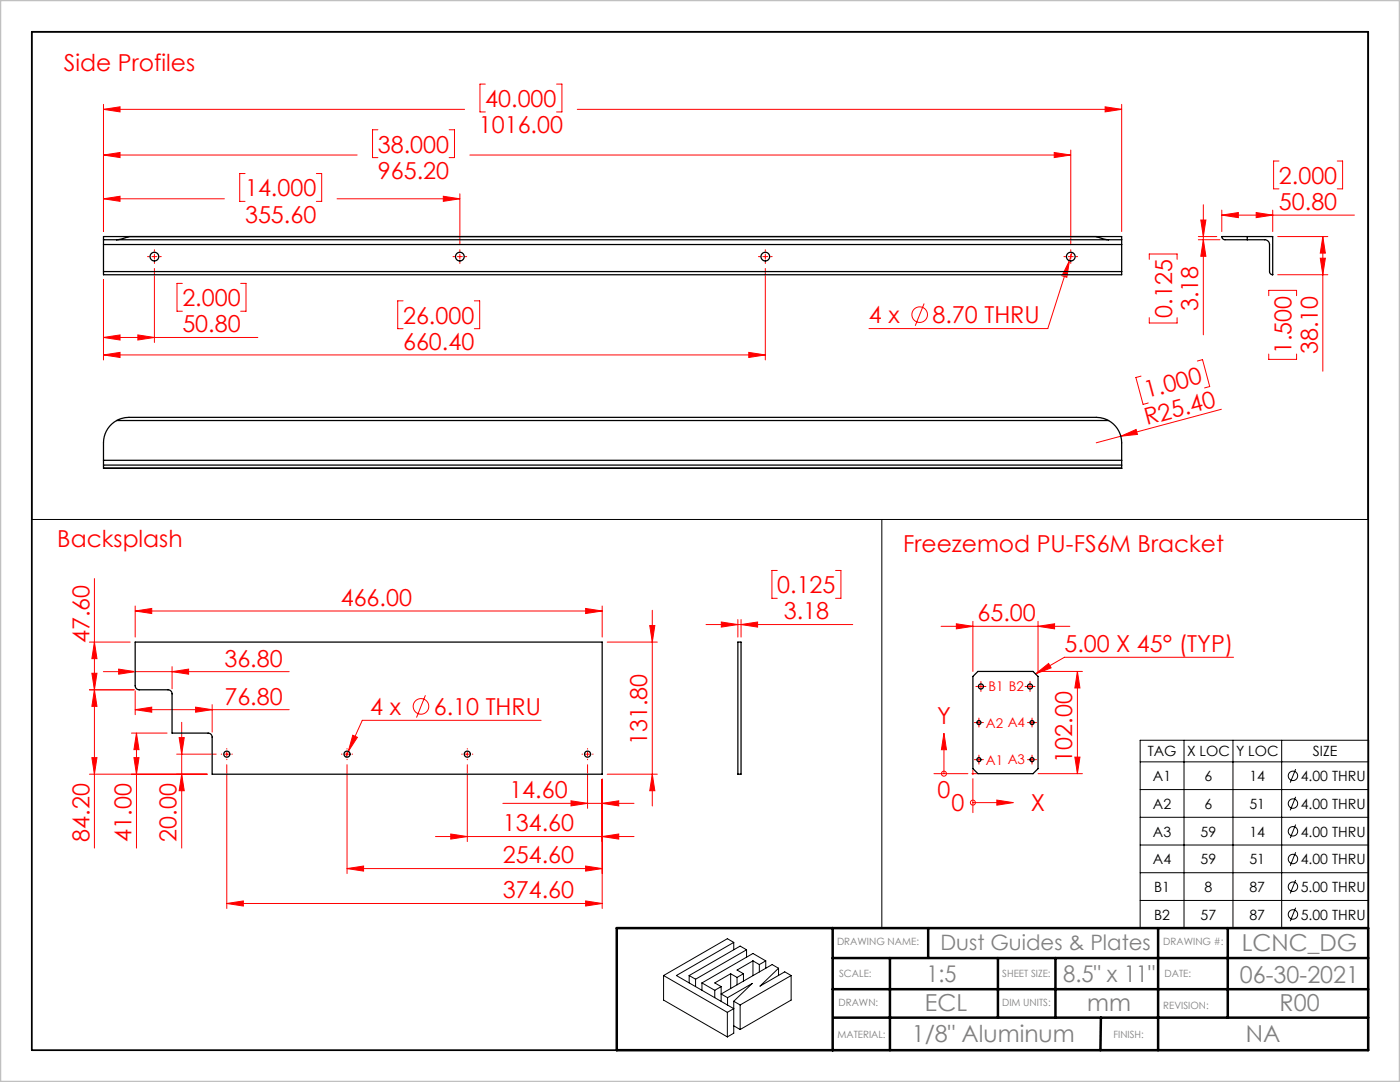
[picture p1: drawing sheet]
<svg xmlns="http://www.w3.org/2000/svg" width="279mm" height="216mm" viewBox="0 0 279 216" stroke-linecap="round" stroke-linejoin="round" font-family="sans-serif">
<g fill="none" stroke="#f00" stroke-width=".2">
<path d="M96.9 16.8h-1.1v5.5h1.1M111.1 16.8h1v5.5h-1M20.7 39.7h24.1M20.7 30.9h50.6M20.7 21.8l3.3-.5v1zM20.7 39.7l3.3-.5v1zM20.7 30.9l3.3-.5v1zM20.7 20.8v25.4M20.7 21.8h72M48.9 34.6h-1.1v5.6h1.1M63.1 34.6h1.1v5.6h-1.1M67.3 39.7h24.5"/>
<path d="M75.4 25.9h-1.1v5.6h1.1M88.5 39.2l3.3 .5-3.3 .5zM89.6 25.9h1.1v5.6h-1.1M91.8 38.7v10.1M93.8 30.9h119.9M115.2 21.8h108.7M210.4 30.4l3.3 .5-3.3 .5zM213.7 29.9v18.9M220.6 21.3l3.3 .5-3.3 .5zM223.9 20.8v25.4M255.2 32.1h-1v5.6h1M266.9 32.1h1v5.6h-1"/>
<path d="M20.7 55.8v16M30.3 51.2h1M30.8 53.6v14.7M30.8 50.7v1M36.4 56.5h-1.1v5.6h1.1M48 56.5h1.1v5.6h-1.1M91.3 51.2h1M91.8 50.7v1M152.2 51.2h1M152.7 53.6v18.2M152.7 50.7v1M213.2 51.2h1"/>
<path d="M213.4 52l-.5 3.3-1-.3zM213.7 50.7v1M214 50.4l-4.9 15.2h-35.7M229.4 51.7v-1h5.5v1M239.2 47.2h3.6M239.2 47.8h4.3M239.6 43.9h1.1l-.5 3.3zM240.2 47.8l.5 3.3h-1.1zM240.2 40.9v25.9M243.8 41.9v4.3M243.8 42.9h26.5M243.8 42.9l3.3-.5v1z"/>
<path d="M250.7 42.4l3.3 .5-3.3 .5zM253.2 59v-1.1h5.6v1.1M254 41.9v4.3M255 54.8h10M255 47.2h10M263.5 51.5h1l-.5 3.3zM264 47.2l.5 3.3h-1zM264 47.2v26.9M20.7 67.3h30.8M20.7 70.8h132M20.7 67.3l3.3-.5v1zM20.7 70.8l3.3-.5v1z"/>
<path d="M27.5 66.8l3.3 .5-3.3 .5zM80.4 60h-1v5.6h1M94.7 60h1v5.6h-1M149.4 70.3l3.3 .5-3.3 .5zM184.4 60.6l-1.7 4.4M227.7 75l-1 .3 1.4 5.4 1.1-.3M229.4 63.4v1.1h5.5v-1.1M239 72l1-.2 1.4 5.3-1 .3M253.2 70.6v1.1h5.6v-1.1M223.7 87l3-1.3 .3 1zM243.7 81.7l-24.9 6.7M18.8 115.5v53.7"/>
<path d="M155.1 113.8h-1v5.6h1M166.8 113.8h1v5.6h-1M17.8 137.6h9M17.8 128.1h8.2M18.3 134.3h1.1l-.6 3.3zM18.8 137.6l.6 3.3h-1.1zM18.8 128.1l.6 3.3h-1.1zM20.6 134h37.1M23.7 133.5l3.3 .5-3.3 .5zM27 137.8v4.8M27 121.9l3.3-.5v1zM27 120.9v6.2"/>
<path d="M27 121.9h93.2M34.3 133v4.4M34.3 134l3.3-.5v1zM84.9 138.7l-1.8 4.5M116.9 121.4l3.3 .5-3.3 .5zM120.2 120.9v6.2M121.2 128.1h10M129.7 124.8h1l-.5 3.3zM130.2 121.8v39M140.9 124.6h29.3M144 124.1l3.3 .5-3.3 .5zM147.3 123.6v3.5"/>
<path d="M147.9 124.6l3.3-.5v1zM147.9 123.6v3.5M187.8 125h25.7M190.9 124.5l3.3 .5-3.3 .5zM194.2 124v10M195.3 137h1M195.8 136.5v1M205.1 137h1M205.6 136.5v1M206.7 134.5l2.6-2.1 .5 .9zM207.2 125l3.3-.5v1zM207.2 124v10h8.8"/>
<path d="M215 134l.5 3.3h-1zM215 134v20.4M246.2 131.2h-33.8l-5.7 3.3M18.3 151.2h1.1l-.6 3.3zM26.2 146.3h7.1M26.7 151.2h1l-.5 3.3zM27 141.6h30.7M27 141.6l3.3-.5v1zM27.2 146.3l.5 3.3h-1zM27.2 146.3v22.9M35.3 150.5h7.8M35.8 147.2h1l-.5 3.3z"/>
<path d="M36.3 154.5l.5 3.3h-1zM36.3 144.1v25.1M39 141.1l3.3 .5-3.3 .5zM41.3 154.5h-23.5M42.3 140.6v5.5M44.8 150.5h1M45.3 152.6v28.7M45.3 150v1M68.8 150.5h1M69.3 152.6v21.7M69.3 150v1M70.4 146.7l.9 .4-1.8 2.8z"/>
<path d="M92.8 150.5h1M93.3 152.6v15.3M93.3 150v1M108 143.7h-35.7l-3.3 7.3M114 159.8l3.3 .5-3.3 .5zM116.8 150.5h1M117.3 152.6v8.7M117.3 150v1M120.2 155.5v25.8M121.2 154.5h10M130.2 154.5l.5 3.3h-1zM186.4 154.4h6.8"/>
<path d="M188.4 146.3l.5 3.3h-1zM188.4 149.6v4.8M194 154.4h1M194.2 153.6v1M194.2 155.4v6.8M194.9 144.2h1M194.9 151.6h1M195.4 143.7v1M195.4 151.1v1M198.9 159.6l3.3 .6-3.3 .5zM205.5 144.2h1M205.5 151.6h1"/>
<path d="M206 143.7v1M206 151.1v1M207.2 154.4h8.8M214.5 151.1h1l-.5 3.3zM69.3 173.3l3.3-.5v1zM69.3 173.3h50.9M86.9 166.9h39.6M90 166.4l3.3 .5-3.3 .5zM100.4 160.3h26.1M116.9 172.8l3.3 .5-3.3 .5zM116.9 179.8l3.3 .5-3.3 .5zM120.2 160.3l3.3-.5v1z"/>
<path d="M120.2 166.9l3.3-.5v1zM194.2 160.2h4.7M45.3 180.3l3.3-.5v1zM45.3 180.3h74.9"/>
<circle cx="183.5" cy="62.8" r="1.56"/>
<circle cx="84" cy="141" r="1.56"/>
<circle cx="188.4" cy="154.4" r=".5"/>
<circle cx="194.2" cy="160.2" r=".5"/>
</g>
<g fill="none" stroke="#000" stroke-width=".2">
<path d="M6.4 6.4h266.6v97.3h-266.6zM176 103.7v81.4M227.5 147.7h45.6v37.5h-45.6zM227.5 157.5h45.6M227.5 152h45.6M236.3 147.7v37.5M246.1 147.7v37.5M255.8 147.7v37.5M258.6 153.5l-1.1 2.7M258.6 159l-1.1 2.7M227.5 163.1h45.6M227.5 168.6h45.6"/>
<path d="M227.5 174.1h45.6M227.5 179.7h45.6M258.6 164.5l-1.1 2.7M258.6 170.1l-1.1 2.7M258.6 175.6l-1.1 2.7M132.4 194.7v4.9l12.8 7.3M132.4 194.7l12.8 7.3M137.5 194.7l1.3 .7M137.5 194.7v1.4M138.8 195.4v1.5M140.1 196.1l2.5 1.5M140.1 196.1v1.5"/>
<path d="M142.6 197.6v1.5M143.9 196.9v2.9M143.9 196.9l-1.3 .7M145.2 199.1l4.9-2.9-3.7 3.6M145.2 199.1v1.5M145.8 194.3l-3.2 1.8 1.3 .8M145.8 194.3l1.3 .7M145.8 194.3v2.9M146.4 188l-11.4 6.7 11.4 6.6-1.2 .7M146.4 199.8l1.3 .7M146.4 188l-1.2-.7-12.8 7.4M146.4 199.8v6.4l-1.2 .7"/>
<path d="M146.4 188v1.5M147.1 195v1.5M148.4 194.3l-1.3 .7M148.4 194.3v1.5M149 189.5l-1.3-.7-10.2 5.9M149 189.5l-10.2 5.9M149 189.5v1.5M150.3 191.7l1.2 .8M150.3 191.7l-3.2 1.9 1.3 .7M150.3 191.7v3M151.5 192.5v1.4M152.8 191.7l-2.5-1.4-10.2 5.8"/>
<path d="M152.8 191.7l-1.3 .8M152.8 191.7v1.5M155.4 193.2l-1.3-.7-10.2 5.8 1.3 .8M155.4 193.2l-3.7 3.6 4.9-2.9 1.3 .8M155.4 193.2v1.4M157.9 194.7l-10.2 5.8M157.9 194.7v4.9l-10.2 5.8M258.6 181.1l-1.1 2.7M145.2 202v4.9M146.4 204.7l1.3 .7M147.7 200.5v4.9"/>
<circle cx="258" cy="154.8" r=".94"/>
<circle cx="258" cy="176.9" r=".94"/>
<circle cx="258" cy="165.9" r=".94"/>
<circle cx="258" cy="160.3" r=".94"/>
<circle cx="258" cy="171.4" r=".94"/>
<circle cx="258" cy="182.5" r=".94"/>
</g>
<g fill="none" stroke="#f00" stroke-width=".2" stroke-dasharray="15.2 1.3 1.3 1.3">
<path d="M29.8 51.2h-.4M30.8 52.2v.4M30.8 50.2v-.4M31.8 51.2h.4M90.8 51.2h-.4M91.8 52.2v.4M91.8 50.2v-.4M92.8 51.2h.3M151.7 51.2h-.3M152.7 52.2v.4M152.7 50.2v-.4M153.7 51.2h.4"/>
<path d="M212.7 51.2h-.4M213.7 52.2v.4M213.7 50.2v-.4M214.7 51.2h.4M195.3 137h-.5M195.8 136.5v-.5M195.8 137.5v.5M196.3 137h.5M205.1 137h-.5M205.6 136.5v-.5M205.6 137.5v.5M206.1 137h.5"/>
<path d="M44.3 150.5h-.2M45.3 149.5v-.1M45.3 151.5v.1M46.3 150.5h.1M68.3 150.5h-.2M69.3 149.5v-.1M69.3 151.5v.1M70.3 150.5h.1M92.3 150.5h-.2M93.3 149.5v-.1M93.3 151.5v.1M94.3 150.5h.1"/>
<path d="M116.3 150.5h-.2M117.3 149.5v-.1M117.3 151.5v.1M118.3 150.5h.1M194.9 144.2h-.4M194.9 151.6h-.4M195.4 143.7v-.4M195.4 144.7v.4M195.4 151.1v-.4M195.4 152.1v.4M195.9 144.2h.4M195.9 151.6h.4"/>
<path d="M205.5 144.2h-.4M205.5 151.6h-.4M206 143.7v-.4M206 144.7v.4M206 151.1v-.4M206 152.1v.4M206.5 144.2h.4M206.5 151.6h.4"/>
</g>
<path d="M6.3 6.3h266.8v203.2h-266.8z" fill="none" stroke="#000" stroke-width=".35"/>
<path d="M123.1 185.2h149.9v24.4h-149.9zM166.2 191.2h106.8M166.2 197.4h106.8M166.2 185.2v24.4M177.6 191.2v18.4M185.2 185.2v5.9M199.2 191.2v11.9M210.6 191.2v11.9M231.1 185.2v24.4M245 185.2v17.9M166.4 203.1h106.6M219.7 203.1l-.1 6.5" fill="none" stroke="#000" stroke-width=".5"/>
<path d="M0 0h279.4v215.9h-279.4z" fill="none" stroke="#c0c0c0" stroke-width=".5"/>
<g fill="#f00">
<path d="M223.7 87l3-1.3 .3 1z"/>
<path d="M198.9 159.6l3.3 .6-3.3 .5zM188.4 146.3l.5 3.3h-1z"/>
<path d="M220.6 21.3l3.3 .5-3.3 .5zM20.7 21.8l3.3-.5v1z"/>
<path d="M250.7 42.4l3.3 .5-3.3 .5zM243.8 42.9l3.3-.5v1z"/>
<path d="M147.9 124.6l3.3-.5v1zM144 124.1l3.3 .5-3.3 .5z"/>
<path d="M213.4 52l-1.5 3 1 .3zM70.4 146.7l-.9 3.2 1.8-2.8zM206.7 134.5l2.6-2.1 .5 .9z"/>
<path d="M27 121.9l3.3-.5v1zM116.9 121.4l3.3 .5-3.3 .5z"/>
<path d="M120.2 160.3l3.3-.5v1zM114 159.8l3.3 .5-3.3 .5zM120.2 166.9l3.3-.5v1zM90 166.4l3.3 .5-3.3 .5zM116.9 172.8l3.3 .5-3.3 .5zM69.3 173.3l3.3-.5v1zM116.9 179.8l3.3 .5-3.3 .5zM45.3 180.3l3.3-.5v1z"/>
<path d="M26.7 151.2h1l-.5 3.3zM27.2 146.3l.5 3.3h-1zM18.3 151.2h1.1l-.6 3.3zM18.8 137.6l.6 3.3h-1.1z"/>
<path d="M129.7 124.8h1l-.5 3.3zM130.2 154.5l.5 3.3h-1zM18.8 128.1l.6 3.3h-1.1zM18.3 134.3h1.1l-.6 3.3zM35.8 147.2h1l-.5 3.3zM36.3 154.5l.5 3.3h-1zM215 134l.5 3.3h-1zM214.5 151.1h1l-.5 3.3z"/>
<path d="M264 47.2l.5 3.3h-1zM263.5 51.5h1l-.5 3.3zM239.6 43.9h1.1l-.5 3.3zM240.2 47.8l.5 3.3h-1.1z"/>
<path d="M20.7 67.3l3.3-.5v1zM27.5 66.8l3.3 .5-3.3 .5zM20.7 39.7l3.3-.5v1zM88.5 39.2l3.3 .5-3.3 .5zM20.7 70.8l3.3-.5v1zM149.4 70.3l3.3 .5-3.3 .5zM20.7 30.9l3.3-.5v1zM210.4 30.4l3.3 .5-3.3 .5z"/>
<path d="M23.7 133.5l3.3 .5-3.3 .5zM34.3 134l3.3-.5v1zM27 141.6l3.3-.5v1zM39 141.1l3.3 .5-3.3 .5z"/>
<path d="M190.9 124.5l3.3 .5-3.3 .5zM207.2 125l3.3-.5v1z"/>
</g>
<g fill="none" stroke="#000" stroke-width=".25">
<path d="M20.7 47.8h2.6M20.7 47.8v1M20.7 54.2v.6h203.2v-.6M20.7 48.8v5.4M20.7 48.8h203.2M20.7 54.2h203.2M23.3 47.8h197.9M25.7 47.2l-2.4 .6M25.7 47.2h-5v.6M25.7 47.2h193.1M25.7 47.2h.1M218.8 47.2l2.4 .6"/>
<path d="M218.8 47.2h5.1v.6M218.8 47.2h.1M221.2 47.8h2.7M223.9 47.8v1M223.9 48.8v5.4M243.8 47.2a.71 .71 0 0 0 1 .6h4.1M243.8 47.2h5.1M243.8 47.2h.1M248.9 47.8h3.5a.96 .96 0 0 1 1 1v5.4a.63 .63 0 0 0 .6 .6M248.9 47.2h5.1v7.6M248.9 47.2v.6M254 54.8h.1"/>
<path d="M20.7 92.8v.6M20.7 91.8v1M20.7 93.4h.1M20.7 93.4h203.2M20.7 92.8h203.2M20.7 91.8h203.2M23.3 83.9a5.1 5.1 0 0 0-2.6 4.5v3.4M23.3 83.9a5.1 5.1 0 0 1 2.4-.6h193.1a5.1 5.1 0 0 1 2.4 .6M23.3 83.9h197.9M221.2 83.9a5.1 5.1 0 0 1 2.7 4.5v3.4M223.9 92.8v.6M223.9 91.8v1"/>
<path d="M223.9 93.4h.1M27 128.1h93.2v26.4h-77.9v-7.4a.8 .8 0 0 0-.8-.8h-7.2v-7.9a.8 .8 0 0 0-.8-.8h-5.7a.8 .8 0 0 1-.8-.8zM147.3 128.1h.6v26.4h-.6zM194.2 135l1-1h11l1 1v18.4l-1 1h-11l-1-1z"/>
<circle cx="30.8" cy="51.2" r=".87"/>
<circle cx="91.8" cy="51.2" r=".87"/>
<circle cx="152.7" cy="51.2" r=".87"/>
<circle cx="213.7" cy="51.2" r=".87"/>
<circle cx="195.8" cy="137" r=".5"/>
<circle cx="205.6" cy="137" r=".5"/>
<circle cx="45.3" cy="150.5" r=".61"/>
<circle cx="69.3" cy="150.5" r=".61"/>
<circle cx="93.3" cy="150.5" r=".61"/>
<circle cx="117.3" cy="150.5" r=".61"/>
<circle cx="195.4" cy="151.6" r=".4"/>
<circle cx="195.4" cy="144.2" r=".4"/>
<circle cx="206" cy="151.6" r=".4"/>
<circle cx="206" cy="144.2" r=".4"/>
</g>
<g font-size="4.7" fill="#f00">
<text x="12.8" y="14.2">Side Profiles</text>
<text x="96.9" y="21.3">40.000</text>
<text x="95.6" y="26.6">1016.00</text>
<text x="75.4" y="30.4">38.000</text>
<text x="75.4" y="35.7">965.20</text>
<text x="48.9" y="39.2">14.000</text>
<text x="255.2" y="36.7">2.000</text>
<text x="255.2" y="41.9">50.80</text>
<text x="48.9" y="44.4">355.60</text>
<text x="36.4" y="61.1">2.000</text>
<text x="80.4" y="64.6">26.000</text>
<text x="173.4" y="64.5">4 x</text>
<text x="186.1" y="64.5">8.70 THRU</text>
<text x="233.9" y="63.4" transform="rotate(-90 233.9 63.4)">0.125</text>
<text x="239.1" y="62.1" transform="rotate(-90 239.1 62.1)">3.18</text>
<text x="36.4" y="66.3">50.80</text>
<text x="80.4" y="69.8">660.40</text>
<text x="257.7" y="70.6" transform="rotate(-90 257.7 70.6)">1.500</text>
<text x="263" y="70.6" transform="rotate(-90 263 70.6)">38.10</text>
<text x="228.9" y="79.4" transform="rotate(-15 228.9 79.4)">1.000</text>
<text x="228.9" y="84.9" transform="rotate(-15 228.9 84.9)">R25.40</text>
<text x="11.4" y="109.2">Backsplash</text>
<text x="180.2" y="110.1">Freezemod PU-FS6M Bracket</text>
<text x="155.1" y="118.4">0.125</text>
<text x="68" y="120.9">466.00</text>
<text x="156.4" y="123.6">3.18</text>
<text x="195.1" y="124">65.00</text>
<text x="17.8" y="128.4" transform="rotate(-90 17.8 128.4)">47.60</text>
<text x="212.4" y="130.1">5.00 X 45° (TYP)</text>
<text x="44.8" y="133">36.80</text>
<text x="44.8" y="140.6">76.80</text>
<text x="73.9" y="142.7">4 x</text>
<text x="86.6" y="142.7">6.10 THRU</text>
<text x="129.2" y="148.7" transform="rotate(-90 129.2 148.7)">131.80</text>
<text x="187" y="144.6">Y</text>
<text x="214" y="152.2" transform="rotate(-90 214 152.2)">102.00</text>
<text x="101.7" y="159.3">14.60</text>
<text x="187.1" y="159.1">0</text>
<text x="189.9" y="161.9">0</text>
<text x="205.7" y="161.9">X</text>
<text x="17.8" y="167.9" transform="rotate(-90 17.8 167.9)">84.20</text>
<text x="26.2" y="167.9" transform="rotate(-90 26.2 167.9)">41.00</text>
<text x="35.2" y="167.9" transform="rotate(-90 35.2 167.9)">20.00</text>
<text x="100.4" y="165.9">134.60</text>
<text x="100.4" y="172.3">254.60</text>
<text x="100.4" y="179.3">374.60</text>
</g>
<g font-size="4.7" fill="#808080">
<text x="247.8" y="189.8">LCNC_DG</text>
<text x="247.5" y="196.1">06-30-2021</text>
<text x="184.6" y="201.8">ECL</text>
<text x="217" y="201.8">mm</text>
<text x="255.4" y="201.8">R00</text>
<text x="182" y="207.9">1/8&quot; Aluminum</text>
<text x="248.6" y="207.9">NA</text>
</g>
<g font-size="4.6" fill="#808080">
<text x="184.9" y="195.9">1:5</text>
<text x="212.2" y="195.9">8.5&quot; x 11&quot;</text>
</g>
<text font-size="4.2" fill="#808080" x="187.7" y="189.5">Dust Guides &amp; Plates</text>
<g font-size="2.8">
<text x="229" y="150.9">TAG</text>
<text x="230.1" y="155.9">A1</text>
<text x="236.9" y="150.9">X LOC</text>
<text x="240.4" y="155.9">6</text>
<text x="246.7" y="150.9">Y LOC</text>
<text x="249.4" y="155.9">14</text>
<text x="259.6" y="155.9">4.00 THRU</text>
<text x="262" y="150.9">SIZE</text>
<text x="230.1" y="161.4">A2</text>
<text x="240.4" y="161.4">6</text>
<text x="249.4" y="161.4">51</text>
<text x="259.6" y="161.4">4.00 THRU</text>
<text x="230.1" y="166.9">A3</text>
<text x="239.6" y="166.9">59</text>
<text x="249.4" y="166.9">14</text>
<text x="259.6" y="166.9">4.00 THRU</text>
<text x="230.1" y="172.5">A4</text>
<text x="239.6" y="172.5">59</text>
<text x="249.4" y="172.5">51</text>
<text x="259.6" y="172.5">4.00 THRU</text>
<text x="230.3" y="178">B1</text>
<text x="240.4" y="178">8</text>
<text x="249.4" y="178">87</text>
<text x="259.6" y="178">5.00 THRU</text>
<text x="230.3" y="183.5">B2</text>
<text x="239.6" y="183.5">57</text>
<text x="249.4" y="183.5">87</text>
<text x="259.6" y="183.5">5.00 THRU</text>
</g>
<g font-size="2.7" fill="#f00">
<text x="197.2" y="137.9">B1 B2</text>
<text x="196.8" y="145.2">A2 A4</text>
<text x="196.8" y="152.6">A1 A3</text>
</g>
<g font-size="2" fill="#808080">
<text x="167" y="188.7">DRAWING NAME:</text>
<text x="232.2" y="188.7">DRAWING #:</text>
<text x="167.5" y="195">SCALE:</text>
<text x="200" y="195">SHEET SIZE:</text>
<text x="232.4" y="195">DATE:</text>
<text x="167.3" y="200.8">DRAWN:</text>
<text x="200" y="200.8">DIM UNITS:</text>
<text x="232.2" y="201.3">REVISION:</text>
<text x="167.1" y="207.1">MATERIAL:</text>
<text x="222.2" y="207.1">FINISH:</text>
</g>
</svg>
